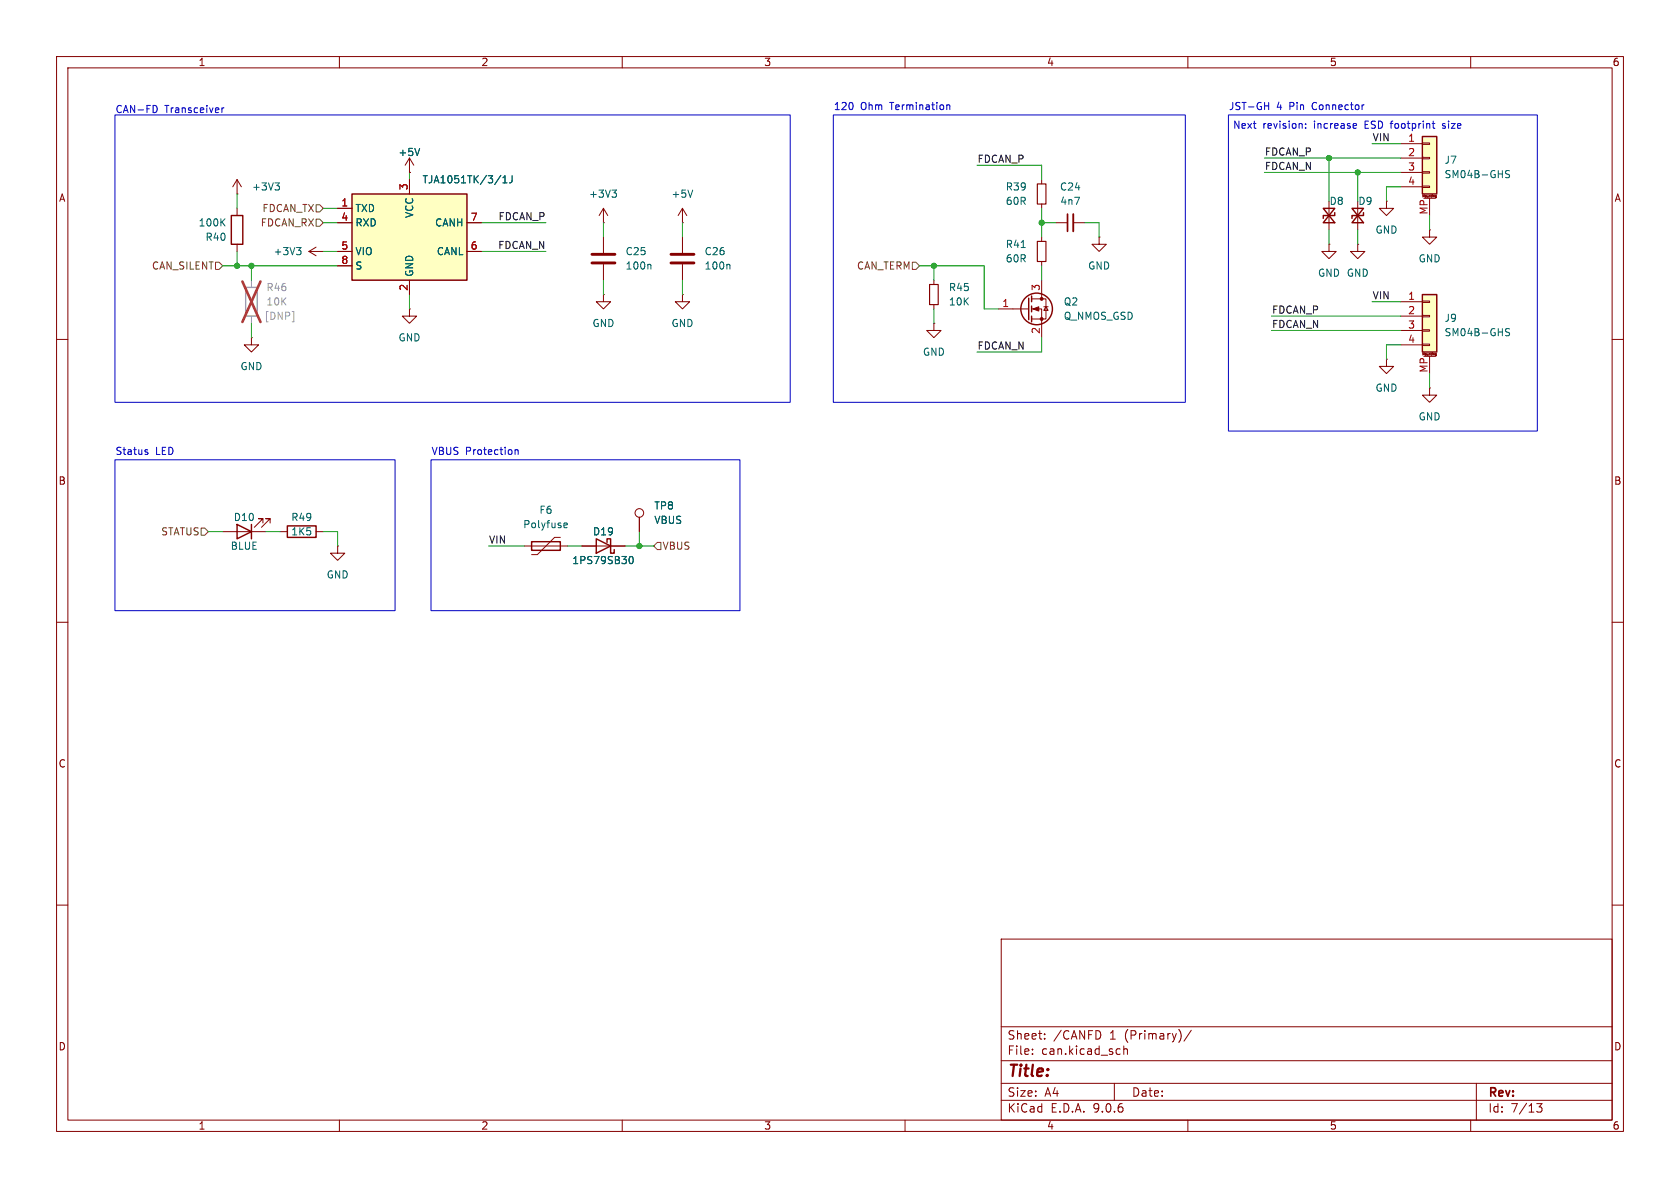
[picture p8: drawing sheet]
<svg xmlns="http://www.w3.org/2000/svg" width="297mm" height="210mm" viewBox="0 0 297 210" stroke-linecap="round" stroke-linejoin="round" font-family="sans-serif">
<g fill="none" stroke="#840000" stroke-width=".18">
<path d="M10 10h277v190h-277zM12 12h273v186h-273zM60 10v2M110 10v2M160 10v2M210 10v2M260 10v2M234.9 36.8v3.8M240 36.8v3.8M245.1 35.6v1.2h1.3l-1.3 1.3-1.3-1.3h1.3M245.1 35.6h.1M44.4 59.7v1.3h1.3l-1.3 1.2-1.2-1.2h1.2"/>
<path d="M44.4 59.7h.1M54.6 44.5l1.3 .7M54.6 44.5h2.5M55.9 43.7l-1.3 .8M57.1 44.5h.1M72.4 54.6v1.3h1.3l-1.3 1.3-1.3-1.3h1.3M72.4 54.6h.1M106.7 52.1v1.2h1.2l-1.2 1.3-1.3-1.3h1.3M106.7 52.1h.1M106.7 41.9v2.8M106.7 46.7v2.8M120.6 52.1v1.2h1.3l-1.3 1.3-1.2-1.3h1.2"/>
<path d="M120.6 52.1h.1M120.6 41.9v2.8M120.6 46.7v2.8M234.9 43.2v1.3h1.3l-1.3 1.2-1.2-1.2h1.2M234.9 43.2h.1M240 43.2v1.3h1.3l-1.3 1.2-1.2-1.2h1.2M240 43.2h.1M252.7 40.6v1.3h1.3l-1.3 1.3-1.2-1.3h1.2M252.7 40.6h.1M10 60h2M245.1 63.5v1.3h1.3l-1.3 1.2-1.3-1.2h1.3M245.1 63.5h.1"/>
<path d="M252.7 68.6v1.3h1.3l-1.3 1.2-1.2-1.2h1.2M252.7 68.6h.1M285 60h2M39.4 94h7.6M46.5 92.5v-.8h-.8h.8l-1.5 1.5M47.8 92.5v-.8h-.8h.8l-1.6 1.5M49.5 94h1.3M55.9 94h1.2M59.7 96.5v1.3h1.3l-1.3 1.3-1.3-1.3h1.3M59.7 96.5h.1M92.7 96.5h7.6M99.1 95h-1.1l-3 3h-1"/>
<path d="M102.9 96.5h7.6M113 91.4v2.6M10 110h2M285 110h2M10 160h2M177 166h108v32h-108zM285 160h2M60 198v2M110 198v2M160 198v2M177 194.5h108M177 191.5h108"/>
<path d="M177 187.5h108M177 181.5h108M182.5 186.3v.1M182.5 185.5v.1M184.7 183.6v.1M184.7 182.8v.1M197 191.5v3M197.9 185.4l.1 .1M198 186.3l-.1 .1M198.7 184.9v1.5M198.7 185.5l.2-.1 .3 .1 .1 .9M210 198v2"/>
<path d="M210.6 182.1l-1.3 2M260 198v2M261 191.5v6.5M271.7 195.1h.9l-.5 .6 .4 .1v.7l-.2 .1-.6-.1"/>
<circle cx="113" cy="90.7" r=".76"/>
</g>
<path d="M233.9 36.8l2.1 2.6h-2.1l2.1-2.6zM236 37.6v.5h-2.1v.5M239 36.8l2 2.6h-2l2-2.6zM241 37.6v.5h-2v.5M41.9 92.7l2.5 1.3-2.5 1.3zM44.4 92.7v2.6M50.8 93h5.1v2h-5.1zM94 95.8h5.1v1.5h-5.1zM105.4 95.3l2.5 1.2-2.5 1.3zM107.3 95.9v-.6h.6v2.5h.7v-.6" fill="none" stroke="#840000" stroke-width=".25"/>
<path d="M52.4 43.8h.8l-.4 .4M53 44.2l.2 .3v.3l-.2 .2M114.9 46.7l.2 .2v.7M128.9 46.7l.1 .2v.7M99.7 93.1l.2 .2 .3-.1M99.7 92.6l.2-.2h.2l.2 .2v.1l-.6 .2M111.2 98.9l.1-.4 .2-.1a.68 .68 0 0 1 .5 .6 .68 .68 0 0 1-.5 .6l-.2-.1-.1-.3" fill="none" stroke="#006464" stroke-width=".18"/>
<path d="M43.4 50.8h2.1v5.1h-2.1z" fill="none" stroke="#a1a1a1" stroke-width=".25"/>
<path d="M44.4 49.5v1.3M44.4 55.9v1.3M51.6 55.1h.3v1.8h-.3" fill="none" stroke="#a1a1a1" stroke-width=".18"/>
<path d="M42.8 49.8l3.3 7.1M46.1 49.8l-3.3 7.1" fill="none" stroke="#e12e31" stroke-width=".46"/>
<path d="M104.6 45h4.1M104.6 46.5h4.1M118.6 45h4.1M118.6 46.5h4.1" fill="none" stroke="#840000" stroke-width=".51"/>
<path d="M251.5 52.1h2.5v10.1h-2.5z" fill="#ffffc2"/>
<path d="M251.5 52.1h2.5v10.1h-2.5z" fill="none" stroke="#840000" stroke-width=".25"/>
<g fill="none" stroke="#840000" stroke-width=".18">
<path d="M247.6 53.3h3.9M247.6 55.9h3.9M247.6 58.4h3.9M251.5 53.2h1.2v.3h-1.2zM251.5 55.8h1.2v.2h-1.2zM251.5 58.3h1.2v.2h-1.2zM247.6 61h3.9M251.5 60.8h1.2v.3h-1.2zM251.5 62.8v-.4l.2 .3 .1-.3v.4M251.7 63h2M252.7 63v3M253 62.4v.3"/>
<path d="M253.2 62.4h.1M253.7 62.6l.1 .2h.1M253.8 62.6l.1-.1v.4M253.8 62.9h.1M253.8 62.6h-.1M253.9 62.9h-.1"/>
</g>
<path d="M266.9 58.1h-.5l-.2 .1v.4l.6 .2 .1 .3-.3 .3-.5-.1" fill="none" stroke="#006464" stroke-width=".18"/>
<path d="M251.5 24.1h2.5v10.2h-2.5z" fill="#ffffc2"/>
<path d="M40.9 38.1h2v5.1h-2zM251.5 24.1h2.5v10.2h-2.5z" fill="none" stroke="#840000" stroke-width=".25"/>
<g fill="none" stroke="#840000" stroke-width=".18">
<path d="M41.9 34.3h.1M41.9 31.8l-.8 1.2M41.9 31.8l.8 1.2M41.9 31.8v2.5M41.9 36.8v1.3M72.4 30.5h.1M72.4 27.9l-.8 1.3M72.4 27.9l.8 1.3M72.4 27.9v2.6M106.7 39.4h.1M106.7 36.8l-.8 1.3M106.7 36.8l.7 1.3"/>
<path d="M106.7 36.8v2.6M120.6 39.4h.1M120.6 36.8l-.7 1.3M120.6 36.8l.8 1.3M120.6 36.8v2.6M247.6 25.4h3.9M247.6 27.9h3.9M247.6 30.5h3.9M247.6 33h3.9M251.5 25.3h1.2v.2h-1.2zM251.5 27.8h1.2v.3h-1.2zM251.5 30.4h1.2v.2h-1.2z"/>
<path d="M251.5 32.9h1.2v.2h-1.2zM251.5 34.8v-.3l.2 .2 .1-.2v.3M251.7 35.1h2M252.7 35.1v3M253 34.5v.3M253.2 34.5h.1M253.7 34.8l.1-.2h.1v.3M253.7 34.8h.1M253.8 34.9v.1M253.8 34.8h.1M253.9 34.9l-.1 .1M253.9 34.9h.1"/>
<path d="M41.9 43.2v1.3"/>
</g>
<path d="M39.2 39.2l.6 .7M39.8 38.7l-.7 .7M48.6 32.3h.8l-.4 .5M49.2 32.8l.2 .3v.3l-.2 .2M74.2 26.2l-.4 1.3M108.2 33.6h.8l-.4 .5M108.7 34.1l.3 .2v.3l-.3 .3M122.5 33.6l-.5 1.3M266.9 30.2l-.5-.1-.2 .2v.3l.6 .3 .1 .3-.3 .2h-.5" fill="none" stroke="#006464" stroke-width=".18"/>
<path d="M62.2 34.3h20.3v15.2h-20.3z" fill="#ffffc2"/>
<g fill="none" stroke="#840000" stroke-width=".25">
<path d="M62.2 34.3h20.3v15.2h-20.3zM181.9 52.7v3.8M182.4 52.3v1M182.4 54.1v1M182.4 55.9v1"/>
<circle cx="183.3" cy="54.6" r="2.79"/>
</g>
<g fill="none" stroke="#840000" stroke-width=".18">
<path d="M59.7 36.8h2.5M59.7 39.4h2.5M72.4 30.5h.1M72.4 31.8v2.5M82.5 39.4h2.6M184.1 31.8v.7M184.1 36.1v.7M186.7 39.4h2M189.7 39.4h2.1M59.7 44.5h2.5M59.7 47h2.5M72.4 49.5v2.6"/>
<path d="M82.5 44.5h2.6M165.1 57.2v1.2h1.3l-1.3 1.3-1.3-1.3h1.3M165.1 57.2h.1M165.1 49.5v.8M165.1 53.8v.8M176.5 54.6h5.4M182.4 52.8h2.5v3.6h-2.5M182.4 54.6h1.7v5.1M184.1 41.9v.8M184.1 46.2v.8M184.1 49.5v3.3M184.5 54.2h.8"/>
<path d="M184.9 54.2l.4 .7h-.8zM194.3 41.9v1.3h1.3l-1.3 1.3-1.3-1.3h1.3M194.3 41.9h.1M102.9 96.5h2.5M107.9 96.5h2.6M113 91.4v2.6"/>
</g>
<path d="M74.2 26.2l-.4 1.3M88.5 31l-1 1.6M88.9 32.3h.7M88.9 31.4l.4-.3v1.2M90.5 31.1v.9a.41 .41 0 0 1-.4 .3M180.5 43.8h.8M111.2 98.9l.1-.4 .2-.1a.68 .68 0 0 1 .5 .6 .68 .68 0 0 1-.5 .6l-.2-.1-.1-.3" fill="none" stroke="#006464" stroke-width=".18"/>
<path d="M183.4 32.5h1.5v3.6h-1.5zM164.3 50.3h1.6v3.5h-1.6zM183.4 42.7h1.5v3.5h-1.5z" fill="none" stroke="#840000" stroke-width=".2"/>
<g fill="#840000" stroke="#840000" stroke-width=".18">
<path d="M182.6 54.6l1-.4v.8z"/>
<circle cx="184.1" cy="52.8" r=".25"/>
<circle cx="184.1" cy="56.4" r=".25"/>
</g>
<path d="M188.7 37.8v3.1" fill="none" stroke="#840000" stroke-width=".3"/>
<path d="M189.7 37.8v3.1" fill="none" stroke="#840000" stroke-width=".33"/>
<path d="M55.9 38.7h.6l.6 .7-.6 .6h-.6zM55.9 36.2h.6l.6 .6-.6 .7h-.6zM38.1 46.4h.6l.7 .6-.7 .6h-.6zM161.3 46.4h.6l.7 .6-.7 .6h-.6zM35.6 93.3h.6l.6 .7-.6 .6h-.6zM116.2 95.9h.6v1.3h-.6l-.6-.7z" fill="none" stroke="#725600" stroke-width=".18"/>
<g fill="none" stroke="#009600" stroke-width=".18">
<path d="M41.9 34.3v2.5M57.1 39.4h2.6M57.1 36.8h2.6M72.4 30.5v1.3M85.1 39.4h11.4M106.7 39.4v2.5M120.6 39.4v2.5M172.7 29.2h11.4v2.6M184.1 39.4h2.6M184.1 36.8v5.1M191.8 39.4h2.5v2.5M223.5 27.9h24.1"/>
<path d="M223.5 30.5h24.1M234.9 27.9v7.7M240 30.5v5.1M242.6 25.4h5M247.6 33h-2.5v2.6M252.7 38.1v2.5M39.4 47h20.3M41.9 44.5v2.5M44.4 47v2.5M44.4 57.2v2.5M57.1 44.5h2.6M72.4 52.1v2.5"/>
<path d="M85.1 44.5h11.4M106.7 49.5v2.6M120.6 49.5v2.6M162.6 47h11.4v7.6h2.5M165.1 47v2.5M165.1 54.6v2.6M184.1 59.7v2.5h-11.4M184.1 47v2.5M224.8 55.9h22.8M224.8 58.4h22.8M234.9 40.6v2.6M240 40.6v2.6"/>
<path d="M242.6 53.3h5M247.6 61h-2.5v2.5M252.7 66v2.6M36.8 94h2.6M47 94h2.5M57.1 94h2.6v2.5M86.4 96.5h6.3M100.3 96.5h2.6M110.5 96.5h5.1M113 94v2.5"/>
</g>
<g fill="none" stroke="#0000c2" stroke-width=".18">
<path d="M27.4 18.6a.68 .68 0 0 1 .4 .7 .68 .68 0 0 1-.4 .6M39.2 19.1v.8M39.6 19.1l-.4 .2M167.4 18.5v.9M167.4 18.7l.2-.2 .3 .1v.8M223.6 18.7h.7M224.3 18.1v1.3M241.2 18.5l-.3 .1M20.3 20.3h119.4v50.8h-119.4zM147.3 20.3h62.2v50.8h-62.2zM217.2 20.3h54.6v55.9h-54.6zM230.8 22.6v.1"/>
<path d="M230.8 21.9v.1M239.4 21.8l.4 .1v.2l-.6 .2M239.8 22.6l-.4 .1M253.2 21.8h.5M253.4 21.4v1.1l.3 .2M255 22.6l.1 .1M255.2 21.8l-.2 .2 .2 .3M25.8 79.5l.3 .1M25.8 79.9l.3 .1 .1 .2-.2 .1h-.3M91.1 79.5v.8M91.1 79.6l.1-.1 .3 .1 .1 .7M20.3 81.3h49.5v26.7h-49.5z"/>
<path d="M76.2 81.3h54.6v26.7h-54.6z"/>
</g>
<g fill="#009600" stroke="#009600" stroke-width=".18">
<circle cx="165.1" cy="47" r=".46"/>
<circle cx="184.1" cy="39.4" r=".46"/>
<circle cx="113" cy="96.5" r=".46"/>
<circle cx="234.9" cy="27.9" r=".46"/>
<circle cx="240" cy="30.5" r=".46"/>
<circle cx="44.4" cy="47" r=".46"/>
<circle cx="41.9" cy="47" r=".46"/>
</g>
<text font-size="2.8" fill="#840000" x="178" y="190.9">Title:</text>
<g font-size="2.1" fill="#840000">
<text x="178" y="184">Sheet:</text>
<text x="186.2" y="184">/CANFD</text>
<text x="196.2" y="184">1</text>
<text x="199" y="184">(Primary)/</text>
<text x="178" y="186.7">File:</text>
<text x="184.1" y="186.7">can.kicad_sch</text>
<text x="178" y="196.9">KiCad</text>
<text x="178" y="194.1">Size:</text>
<text x="184.7" y="194.1">A4</text>
<text x="185.7" y="196.9">E.D.A.</text>
<text x="193.3" y="196.9">9.0.6</text>
<text x="200" y="194.1">Date:</text>
<text x="263" y="194.3">Rev:</text>
<text x="263" y="196.9">Id:</text>
<text x="267.1" y="196.9">7/13</text>
</g>
<g font-size="1.8" fill="#840000">
<text x="35" y="11.9">1</text>
<text x="85" y="11.9">2</text>
<text x="135" y="11.9">3</text>
<text x="185" y="11.9">4</text>
<text x="235" y="11.9">5</text>
<text x="285" y="11.9">6</text>
<text x="10.3" y="35.9">A</text>
<text x="285.3" y="35.9">A</text>
<text x="10.3" y="85.9">B</text>
<text x="285.3" y="85.9">B</text>
<text x="10.3" y="135.9">C</text>
<text x="285.3" y="135.9">C</text>
<text x="10.3" y="185.9">D</text>
<text x="285.3" y="185.9">D</text>
<text x="35" y="199.9">1</text>
<text x="85" y="199.9">2</text>
<text x="135" y="199.9">3</text>
<text x="185" y="199.9">4</text>
<text x="235" y="199.9">5</text>
<text x="285" y="199.9">6</text>
</g>
<g font-size="1.8" fill="#0000c2">
<text x="20.3" y="20.1">CAN-FD</text>
<text x="29.1" y="20.1">Transceiver</text>
<text x="147.3" y="19.7">120</text>
<text x="152.1" y="19.7">Ohm</text>
<text x="157.5" y="19.7">Termination</text>
<text x="217.2" y="19.7">JST-GH</text>
<text x="217.9" y="23">Next</text>
<text x="223.2" y="23">revision:</text>
<text x="225.7" y="19.7">4</text>
<text x="228" y="19.7">Pin</text>
<text x="232.2" y="19.7">Connector</text>
<text x="232.4" y="23">increase</text>
<text x="241.5" y="23">ESD footprint</text>
<text x="255.7" y="23">size</text>
<text x="20.3" y="80.6">Status</text>
<text x="27.5" y="80.6">LED</text>
<text x="76.2" y="80.6">VBUS</text>
<text x="82.3" y="80.6">Protection</text>
</g>
<g font-size="1.8" fill="#006464">
<text x="70.3" y="27.8">+5V</text>
<text x="255.3" y="29.2">J7</text>
<text x="44.5" y="33.9">+3V3</text>
<text x="74.6" y="32.6">TJA1051TK/3/1J</text>
<text x="104" y="35.2">+3V3</text>
<text x="118.6" y="35.2">+5V</text>
<text x="177.7" y="33.9">R39</text>
<text x="187.3" y="33.9">C24</text>
<text x="255.3" y="31.7">SM04B-GHS</text>
<text x="35" y="40.2">100K</text>
<text x="62.7" y="37.7">TXD</text>
<text x="62.7" y="40.2">RXD</text>
<text x="73.3" y="38.6" transform="rotate(-90 73.3 38.6)">VCC</text>
<text x="76.8" y="40.2">CANH</text>
<text x="177.7" y="36.4">60R</text>
<text x="187.4" y="36.4">4n7</text>
<text x="235" y="36.4">D8</text>
<text x="240" y="36.4">D9</text>
<text x="243.1" y="41.5">GND</text>
<text x="36.2" y="42.8">R40</text>
<text x="48.3" y="45.3">+3V3</text>
<text x="62.7" y="45.3">VIO</text>
<text x="62.7" y="47.9">S</text>
<text x="77.1" y="45.3">CANL</text>
<text x="110.5" y="47.9">100n</text>
<text x="110.5" y="45.3">C25</text>
<text x="124.5" y="47.9">100n</text>
<text x="124.5" y="45.3">C26</text>
<text x="177.7" y="44">R41</text>
<text x="177.7" y="46.6">60R</text>
<text x="192.3" y="47.9">GND</text>
<text x="250.7" y="46.6">GND</text>
<text x="73.3" y="49" transform="rotate(-90 73.3 49)">GND</text>
<text x="167.6" y="51.7">R45</text>
<text x="232.9" y="49.1">GND GND</text>
<text x="104.6" y="58">GND</text>
<text x="118.6" y="58">GND</text>
<text x="167.6" y="54.2">10K</text>
<text x="188" y="56.7">Q_NMOS_GSD</text>
<text x="188" y="54.2">Q2</text>
<text x="255.3" y="57.1">J9</text>
<text x="255.3" y="59.6">SM04B-GHS</text>
<text x="42.4" y="65.6">GND</text>
<text x="70.4" y="60.6">GND</text>
<text x="163.1" y="63.1">GND</text>
<text x="243.1" y="69.4">GND</text>
<text x="250.7" y="74.5">GND</text>
<text x="41.2" y="92.3">D10</text>
<text x="51.4" y="92.3">R49</text>
<text x="51.4" y="94.8">1K5</text>
<text x="92.4" y="93.6">Polyfuse</text>
<text x="95.3" y="91">F6</text>
<text x="104.7" y="94.8">D19</text>
<text x="115.6" y="90.3">TP8</text>
<text x="115.6" y="92.8">VBUS</text>
<text x="40.7" y="97.4">BLUE</text>
<text x="101.1" y="99.9">1PS79SB30</text>
<text x="57.7" y="102.5">GND</text>
</g>
<g font-size="1.8" fill="#0f0f0f">
<text x="172.7" y="28.9">FDCAN_P</text>
<text x="223.5" y="27.6">FDCAN_P</text>
<text x="242.6" y="25.1">VIN</text>
<text x="223.5" y="30.1">FDCAN_N</text>
<text x="88" y="39">FDCAN_P</text>
<text x="88" y="44.1">FDCAN_N</text>
<text x="242.6" y="53">VIN</text>
<text x="224.8" y="58.1">FDCAN_N</text>
<text x="224.8" y="55.5">FDCAN_P</text>
<text x="172.7" y="61.9">FDCAN_N</text>
<text x="86.4" y="96.2">VIN</text>
</g>
<g font-size="1.8" fill="#a90000">
<text x="248.8" y="25.1">1</text>
<text x="248.8" y="27.7">2</text>
<text x="72.1" y="33.7" transform="rotate(-90 72.1 33.7)">3</text>
<text x="248.8" y="30.2">3</text>
<text x="248.8" y="32.8">4</text>
<text x="60.3" y="36.6">1</text>
<text x="60.3" y="39.1">4</text>
<text x="83.1" y="39.1">7</text>
<text x="252.5" y="38" transform="rotate(-90 252.5 38)">MP</text>
<text x="60.3" y="44.2">5</text>
<text x="60.3" y="46.7">8</text>
<text x="83.1" y="44.2">6</text>
<text x="72.1" y="51.5" transform="rotate(-90 72.1 51.5)">2</text>
<text x="183.9" y="51.5" transform="rotate(-90 183.9 51.5)">3</text>
<text x="248.8" y="53.1">1</text>
<text x="177.1" y="54.4">1</text>
<text x="183.9" y="59.1" transform="rotate(-90 183.9 59.1)">2</text>
<text x="248.8" y="55.6">2</text>
<text x="248.8" y="58.2">3</text>
<text x="248.8" y="60.7">4</text>
<text x="252.5" y="66" transform="rotate(-90 252.5 66)">MP</text>
</g>
<g font-size="1.8" fill="#725600">
<text x="46" y="40.2">FDCAN_RX</text>
<text x="46.3" y="37.7">FDCAN_TX</text>
<text x="26.8" y="47.9">CAN_SILENT</text>
<text x="151.4" y="47.9">CAN_TERM</text>
<text x="28.4" y="94.8">STATUS</text>
<text x="117" y="97.4">VBUS</text>
</g>
<g font-size="1.8" fill="#989898">
<text x="47" y="51.7">R46</text>
<text x="47" y="54.2">10K</text>
</g>
<text font-size="1.8" fill="#a1a1a1" x="46.6" y="56.7">[DNP]</text>
<g font-size=".5" fill="#840000">
<text x="251.3" y="35.1">Mounting</text>
<text x="251.3" y="63">Mounting</text>
</g>
</svg>
